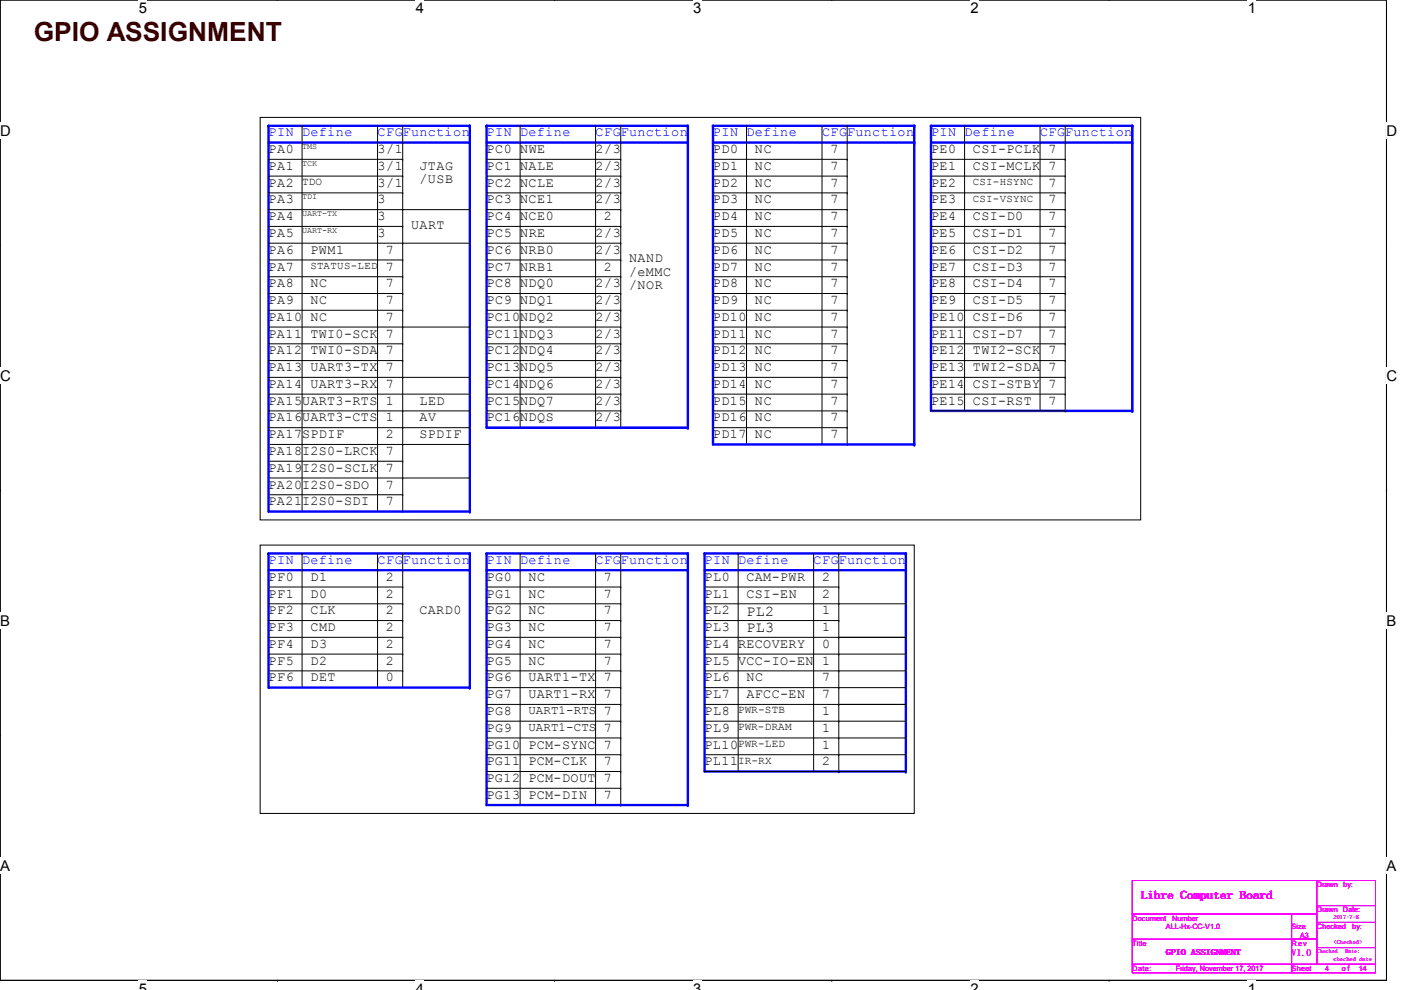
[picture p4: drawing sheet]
<svg xmlns="http://www.w3.org/2000/svg" width="297mm" height="210mm" viewBox="0 0 297 210" stroke-linecap="round" stroke-linejoin="round" font-family="sans-serif">
<path d="M0 0h294v207.9h-294z" fill="none" stroke="#000" stroke-width=".21"/>
<g fill="#fff">
<path d="M29.4 0h1.8v3.5h-1.8z"/>
<path d="M29.4 207.9h1.8v2h-1.8z"/>
</g>
<path d="M58.8 0h.1M58.8 207.9h.1" fill="none" stroke="#000" stroke-width=".21"/>
<g fill="#fff">
<path d="M88.2 0h1.7v3.5h-1.7z"/>
<path d="M88.2 207.9h1.7v2h-1.7z"/>
</g>
<path d="M117.6 0h.1M117.6 207.9h.1" fill="none" stroke="#000" stroke-width=".21"/>
<g fill="#fff">
<path d="M147 0h1.7v3.5h-1.7z"/>
<path d="M147 207.9h1.7v2h-1.7z"/>
</g>
<path d="M176.4 0h.1M176.4 207.9h.1" fill="none" stroke="#000" stroke-width=".21"/>
<g fill="#fff">
<path d="M205.7 0h1.8v3.5h-1.8z"/>
<path d="M205.7 207.9h1.8v2h-1.8z"/>
</g>
<path d="M235.2 0h.1M235.2 207.9h.1" fill="none" stroke="#000" stroke-width=".21"/>
<g fill="#fff">
<path d="M264.5 0h1.8v3.5h-1.8z"/>
<path d="M264.5 207.9h1.8v2h-1.8z"/>
<path d="M0 26h2.3v3.4h-2.3z"/>
<path d="M294 26h2.2v3.4h-2.2z"/>
<path d="M0 77.9h2.3v3.5h-2.3z"/>
<path d="M294 77.9h2.2v3.5h-2.2z"/>
</g>
<path d="M0 51.9h.1M294 51.9h.1" fill="none" stroke="#000" stroke-width=".21"/>
<g fill="#fff">
<path d="M0 129.9h2.1v3.4h-2.1z"/>
<path d="M294 129.9h2v3.4h-2z"/>
</g>
<path d="M0 103.9h.1M294 103.9h.1" fill="none" stroke="#000" stroke-width=".21"/>
<g fill="#fff">
<path d="M0 181.8h2.1v3.5h-2.1z"/>
<path d="M294 181.8h2v3.5h-2z"/>
</g>
<g fill="none" stroke="#000" stroke-width=".21">
<path d="M56.9 97.8h28.5M56.9 94.2h28.5M85.4 97.8h.1M85.4 94.2h.1M56.9 101.3h28.5M56.9 104.9h28.5M85.4 101.3h.1M85.4 104.9h.1M0 155.9h.1M56.9 142.2h28.5M85.4 142.2h.1M149.4 156.5h28.4"/>
<path d="M177.8 156.5h.1M294 155.9h.1M149.4 160h28.4M149.4 163.6h28.4M177.8 160h.1M177.8 163.6h.1"/>
</g>
<path d="M197.4 26.7h42.7" fill="none" stroke="#00f" stroke-width=".51"/>
<circle cx="240.1" cy="26.7" r=".25" fill="#00f"/>
<path d="M197.4 26.7v60.4" fill="none" stroke="#00f" stroke-width=".51"/>
<circle cx="197.4" cy="26.7" r=".25" fill="#00f"/>
<path d="M197.4 30.2h42.7" fill="none" stroke="#00f" stroke-width=".51"/>
<circle cx="240.1" cy="30.2" r=".25" fill="#00f"/>
<path d="M240.1 26.7v60.4" fill="none" stroke="#00f" stroke-width=".51"/>
<circle cx="240.1" cy="26.7" r=".25" fill="#00f"/>
<g fill="none" stroke="#000" stroke-width=".21">
<path d="M197.4 33.8h28.4M197.4 37.3h28.4M204.5 26.7h.1M204.5 26.7v60.4M220.5 26.7h.1M220.5 26.7v60.4M225.8 26.7h.1M225.8 33.8h.1M225.8 37.3h.1M225.8 26.7v60.4M197.4 40.9h28.4M197.4 44.4h28.4"/>
<path d="M197.4 48h28.4M197.4 51.6h28.4M197.4 55.1h28.4M197.4 58.7h28.4M225.8 40.9h.1M225.8 44.4h.1M225.8 48h.1M225.8 51.6h.1M225.8 55.1h.1M225.8 58.7h.1M197.4 62.2h28.4M197.4 65.8h28.4"/>
<path d="M197.4 69.3h28.4M197.4 72.9h28.4M197.4 76.5h28.4M225.8 62.2h.1M225.8 65.8h.1M225.8 69.3h.1M225.8 72.9h.1M225.8 76.5h.1M197.4 80h28.4M197.4 83.6h28.4M197.4 87.1h28.4M225.8 80h.1"/>
<path d="M225.8 83.6h.1M225.8 87.1h.1"/>
</g>
<path d="M197.4 87.1h42.7" fill="none" stroke="#00f" stroke-width=".51"/>
<circle cx="240.1" cy="87.1" r=".25" fill="#00f"/>
<path d="M56.9 117.3h42.7" fill="none" stroke="#00f" stroke-width=".51"/>
<circle cx="99.6" cy="117.3" r=".25" fill="#00f"/>
<path d="M56.9 117.3v28.5" fill="none" stroke="#00f" stroke-width=".51"/>
<circle cx="56.9" cy="117.3" r=".25" fill="#00f"/>
<path d="M56.9 120.9h42.7" fill="none" stroke="#00f" stroke-width=".51"/>
<circle cx="99.6" cy="120.9" r=".25" fill="#00f"/>
<path d="M99.6 117.3v28.5" fill="none" stroke="#00f" stroke-width=".51"/>
<circle cx="99.6" cy="117.3" r=".25" fill="#00f"/>
<g fill="none" stroke="#000" stroke-width=".21">
<path d="M64 117.3h.1M64 117.3v28.5M80 117.3h.1M80 117.3v28.5M85.4 117.3h.1M85.4 117.3v28.5M56.9 124.5h28.5M56.9 128h28.5M56.9 131.6h28.5M56.9 135.1h28.5M56.9 138.7h28.5M85.4 124.5h.1"/>
<path d="M85.4 128h.1M85.4 131.6h.1M85.4 135.1h.1M85.4 138.7h.1"/>
</g>
<path d="M56.9 145.8h42.7" fill="none" stroke="#00f" stroke-width=".51"/>
<circle cx="99.6" cy="145.8" r=".25" fill="#00f"/>
<path d="M103.2 117.3h42.6" fill="none" stroke="#00f" stroke-width=".51"/>
<circle cx="145.8" cy="117.3" r=".25" fill="#00f"/>
<path d="M103.2 117.3v53.4" fill="none" stroke="#00f" stroke-width=".51"/>
<circle cx="103.2" cy="117.3" r=".25" fill="#00f"/>
<path d="M103.2 120.9h42.6" fill="none" stroke="#00f" stroke-width=".51"/>
<circle cx="145.8" cy="120.9" r=".25" fill="#00f"/>
<path d="M145.8 117.3v53.4" fill="none" stroke="#00f" stroke-width=".51"/>
<circle cx="145.8" cy="117.3" r=".25" fill="#00f"/>
<g fill="none" stroke="#000" stroke-width=".21">
<path d="M110.3 117.3h.1M110.3 117.3v53.4M126.3 117.3h.1M126.3 117.3v53.4M131.6 117.3h.1M131.6 117.3v53.4M103.2 124.5h28.4M103.2 128h28.4M103.2 131.6h28.4M103.2 135.1h28.4M103.2 138.7h28.4M131.6 124.5h.1"/>
<path d="M131.6 128h.1M131.6 131.6h.1M131.6 135.1h.1M131.6 138.7h.1M103.2 142.2h28.4M103.2 145.8h28.4M103.2 149.4h28.4M103.2 152.9h28.4M103.2 156.5h28.4M131.6 142.2h.1M131.6 145.8h.1M131.6 149.4h.1"/>
<path d="M131.6 152.9h.1M131.6 156.5h.1M103.2 160h28.4M103.2 163.6h28.4M103.2 167.1h28.4M103.2 170.7h28.4M131.6 160h.1M131.6 163.6h.1M131.6 167.1h.1M131.6 170.7h.1"/>
</g>
<path d="M103.2 170.7h42.6" fill="none" stroke="#00f" stroke-width=".51"/>
<circle cx="145.8" cy="170.7" r=".25" fill="#00f"/>
<path d="M149.4 117.3h42.7" fill="none" stroke="#00f" stroke-width=".51"/>
<circle cx="192.1" cy="117.3" r=".25" fill="#00f"/>
<path d="M149.4 117.3v46.3" fill="none" stroke="#00f" stroke-width=".51"/>
<circle cx="149.4" cy="117.3" r=".25" fill="#00f"/>
<path d="M149.4 120.9h42.7" fill="none" stroke="#00f" stroke-width=".51"/>
<circle cx="192.1" cy="120.9" r=".25" fill="#00f"/>
<path d="M192.1 117.3v46.3" fill="none" stroke="#00f" stroke-width=".51"/>
<circle cx="192.1" cy="117.3" r=".25" fill="#00f"/>
<g fill="none" stroke="#000" stroke-width=".21">
<path d="M156.5 117.3h.1M156.5 117.3v46.3M172.5 117.3h.1M172.5 117.3v46.3M177.8 117.3h.1M177.8 117.3v46.3M149.4 124.5h28.4M149.4 128h28.4M149.4 131.6h28.4M149.4 135.1h28.4M149.4 138.7h28.4M177.8 124.5h.1"/>
<path d="M177.8 128h.1M177.8 131.6h.1M177.8 135.1h.1M177.8 138.7h.1M149.4 142.2h28.4M149.4 145.8h28.4M177.8 142.2h.1M177.8 145.8h.1"/>
</g>
<path d="M149.4 163.6h42.7" fill="none" stroke="#00f" stroke-width=".51"/>
<circle cx="192.1" cy="163.6" r=".25" fill="#00f"/>
<path d="M149.4 149.4h28.4M177.8 149.4h.1" fill="none" stroke="#000" stroke-width=".21"/>
<path d="M56.9 26.7h42.7" fill="none" stroke="#00f" stroke-width=".51"/>
<circle cx="99.6" cy="26.7" r=".25" fill="#00f"/>
<path d="M56.9 26.7v81.8" fill="none" stroke="#00f" stroke-width=".51"/>
<circle cx="56.9" cy="26.7" r=".25" fill="#00f"/>
<path d="M56.9 30.2h42.7" fill="none" stroke="#00f" stroke-width=".51"/>
<circle cx="99.6" cy="30.2" r=".25" fill="#00f"/>
<path d="M99.6 26.7v81.8" fill="none" stroke="#00f" stroke-width=".51"/>
<circle cx="99.6" cy="26.7" r=".25" fill="#00f"/>
<g fill="none" stroke="#000" stroke-width=".21">
<path d="M56.9 33.8h28.5M56.9 37.3h28.5M64 26.7h.1M64 26.7v81.8M80 26.7h.1M80 26.7v81.8M85.4 26.7h.1M85.4 33.8h.1M85.4 37.3h.1M85.4 26.7v81.8M56.9 40.9h28.5M56.9 44.4h28.5"/>
<path d="M56.9 48h28.5M56.9 51.6h28.5M56.9 55.1h28.5M56.9 58.7h28.5M85.4 40.9h.1M85.4 44.4h.1M85.4 48h.1M85.4 51.6h.1M85.4 55.1h.1M85.4 58.7h.1M56.9 62.2h28.5M56.9 65.8h28.5"/>
<path d="M56.9 69.3h28.5M56.9 72.9h28.5M56.9 76.5h28.5M85.4 62.2h.1M85.4 65.8h.1M85.4 69.3h.1M85.4 72.9h.1M85.4 76.5h.1M56.9 80h28.5M56.9 87.1h28.5M56.9 90.7h28.5M85.4 80h.1"/>
<path d="M85.4 87.1h.1M85.4 90.7h.1M56.9 108.5h28.5M85.4 108.5h.1"/>
</g>
<path d="M56.9 108.5h42.7" fill="none" stroke="#00f" stroke-width=".51"/>
<circle cx="99.6" cy="108.5" r=".25" fill="#00f"/>
<g fill="none" stroke="#000" stroke-width=".21">
<path d="M85.4 51.6h14.2M85.4 44.4h14.2M99.6 51.6h.1M99.6 44.4h.1M85.4 69.3h14.2M99.6 69.3h.1M56.9 83.6h42.7M85.4 87.1h14.2M85.4 80h14.2M85.4 94.2h14.2M85.4 90.7h14.2M99.6 87.1h.1"/>
<path d="M99.6 80h.1M99.6 83.6h.1M99.6 94.2h.1M99.6 90.7h.1M197.4 87.1h28.4M225.8 87.1h.1M85.4 101.3h14.2M99.6 101.3h.1M149.4 152.9h42.7M177.8 152.9h.1M177.8 149.4h14.3M177.8 156.5h14.3"/>
<path d="M192.1 149.4h.1M192.1 152.9h.1M192.1 156.5h.1M149.4 163.6h42.7M177.8 163.6h.1M177.8 160h14.3M192.1 160h.1M192.1 163.6h.1"/>
</g>
<path d="M103.2 26.7h42.6" fill="none" stroke="#00f" stroke-width=".51"/>
<circle cx="145.8" cy="26.7" r=".25" fill="#00f"/>
<path d="M103.2 26.7v64" fill="none" stroke="#00f" stroke-width=".51"/>
<circle cx="103.2" cy="26.7" r=".25" fill="#00f"/>
<path d="M103.2 30.2h42.6" fill="none" stroke="#00f" stroke-width=".51"/>
<circle cx="145.8" cy="30.2" r=".25" fill="#00f"/>
<path d="M145.8 26.7v64" fill="none" stroke="#00f" stroke-width=".51"/>
<circle cx="145.8" cy="26.7" r=".25" fill="#00f"/>
<g fill="none" stroke="#000" stroke-width=".21">
<path d="M103.2 33.8h28.4M103.2 37.3h28.4M110.3 26.7h.1M110.3 26.7v64M126.3 26.7h.1M126.3 26.7v64M131.6 26.7h.1M131.6 33.8h.1M131.6 37.3h.1M131.6 26.7v64M103.2 40.9h28.4M103.2 44.4h28.4"/>
<path d="M103.2 48h28.4M103.2 51.6h28.4M103.2 55.1h28.4M103.2 58.7h28.4M131.6 40.9h.1M131.6 44.4h.1M131.6 48h.1M131.6 51.6h.1M131.6 55.1h.1M131.6 58.7h.1M103.2 62.2h28.4M103.2 65.8h28.4"/>
<path d="M103.2 69.3h28.4M103.2 72.9h28.4M103.2 76.5h28.4M131.6 62.2h.1M131.6 65.8h.1M131.6 69.3h.1M131.6 72.9h.1M131.6 76.5h.1M103.2 80h28.4M103.2 83.6h28.4M103.2 87.1h28.4M103.2 90.7h28.4"/>
<path d="M131.6 80h.1M131.6 83.6h.1M131.6 87.1h.1M131.6 90.7h.1"/>
</g>
<path d="M103.2 90.7h42.6" fill="none" stroke="#00f" stroke-width=".51"/>
<circle cx="145.8" cy="90.7" r=".25" fill="#00f"/>
<path d="M151.2 26.7h42.6" fill="none" stroke="#00f" stroke-width=".51"/>
<circle cx="193.8" cy="26.7" r=".25" fill="#00f"/>
<path d="M151.2 26.7v67.5" fill="none" stroke="#00f" stroke-width=".51"/>
<circle cx="151.2" cy="26.7" r=".25" fill="#00f"/>
<path d="M151.2 30.2h42.6" fill="none" stroke="#00f" stroke-width=".51"/>
<circle cx="193.8" cy="30.2" r=".25" fill="#00f"/>
<path d="M193.8 26.7v67.5" fill="none" stroke="#00f" stroke-width=".51"/>
<circle cx="193.8" cy="26.7" r=".25" fill="#00f"/>
<g fill="none" stroke="#000" stroke-width=".21">
<path d="M151.2 33.8h28.4M151.2 37.3h28.4M158.3 26.7h.1M158.3 26.7v67.5M174.3 26.7h.1M174.3 26.7v67.5M179.6 26.7h.1M179.6 33.8h.1M179.6 37.3h.1M179.6 26.7v67.5M151.2 40.9h28.4M151.2 44.4h28.4"/>
<path d="M151.2 48h28.4M151.2 51.6h28.4M151.2 55.1h28.4M151.2 58.7h28.4M179.6 40.9h.1M179.6 44.4h.1M179.6 48h.1M179.6 51.6h.1M179.6 55.1h.1M179.6 58.7h.1M151.2 62.2h28.4M151.2 65.8h28.4"/>
<path d="M151.2 69.3h28.4M151.2 72.9h28.4M151.2 76.5h28.4M179.6 62.2h.1M179.6 65.8h.1M179.6 69.3h.1M179.6 72.9h.1M179.6 76.5h.1M151.2 80h28.4M151.2 83.6h28.4M151.2 87.1h28.4M151.2 90.7h28.4"/>
<path d="M151.2 94.2h28.4M179.6 80h.1M179.6 83.6h.1M179.6 87.1h.1M179.6 90.7h.1M179.6 94.2h.1"/>
</g>
<path d="M151.2 94.2h42.6" fill="none" stroke="#00f" stroke-width=".51"/>
<circle cx="193.8" cy="94.2" r=".25" fill="#00f"/>
<g fill="none" stroke="#000" stroke-width=".21">
<path d="M55.2 24.9h186.6v85.3h-186.6zM55.2 115.6h138.6v56.9h-138.6zM177.8 135.1h14.3M177.8 128h14.3M177.8 138.7h14.3M192.1 135.1h.1M192.1 128h.1M192.1 138.7h.1M177.8 142.2h14.3M177.8 145.8h14.3M177.8 149.4h14.3M192.1 142.2h.1"/>
<path d="M192.1 145.8h.1M192.1 149.4h.1"/>
</g>
<g fill="none" stroke="#f0f" stroke-width=".21">
<path d="M240.1 199.1h39.1v5.4h-39.1zM240.1 193.8h39.1v5.3h-39.1zM240.1 186.7h39.1v7.1h-39.1zM273.9 193.8h5.3v5.3h-5.3zM273.9 199.1h5.3v5.4h-5.3zM279.2 186.7h12.4v8.9h-12.4zM279.2 195.6h12.4v8.9h-12.4zM279.2 192h12.4M291.6 192h.1M240.1 204.5h33.8v1.7h-33.8zM273.9 204.5h17.7v1.7h-17.7zM279.2 200.9h12.4"/>
<path d="M291.6 200.9h.1"/>
</g>
<text font-size="5.6" fill="#400000" x="7.2" y="8.7">GPIO ASSIGNMENT</text>
<g font-size="3.2">
<text x="158.3" y="130.5">PL2</text>
<text x="158.3" y="134.1">PL3</text>
</g>
<g font-size="3.1">
<text x="29.4" y="2.8">5</text>
<text x="88.2" y="2.8">4</text>
<text x="147" y="2.8">3</text>
<text x="205.7" y="2.8">2</text>
<text x="264.5" y="2.8">1</text>
<text x="0" y="28.7">D</text>
<text x="294" y="28.7">D</text>
<text x="0" y="80.7">C</text>
<text x="294" y="80.7">C</text>
<text x="0" y="132.7">B</text>
<text x="294" y="132.7">B</text>
<text x="0" y="184.6">A</text>
<text x="294" y="184.6">A</text>
<text x="29.4" y="210.7">5</text>
<text x="88.2" y="210.7">4</text>
<text x="147" y="210.7">3</text>
<text x="205.7" y="210.7">2</text>
<text x="264.5" y="210.7">1</text>
</g>
<g font-size="2.8" fill="#00f">
<text x="56.9" y="28.9">PIN Define</text>
<text x="80" y="28.9">CFGFunction</text>
<text x="103.2" y="28.9">PIN Define</text>
<text x="126.3" y="28.9">CFGFunction</text>
<text x="151.2" y="28.9">PIN Define</text>
<text x="174.3" y="28.9">CFGFunction</text>
<text x="197.4" y="28.9">PIN Define</text>
<text x="220.5" y="28.9">CFGFunction</text>
<text x="56.9" y="119.6">PIN Define</text>
<text x="80" y="119.6">CFGFunction</text>
<text x="103.2" y="119.6">PIN Define</text>
<text x="126.3" y="119.6">CFGFunction</text>
<text x="149.4" y="119.6">PIN Define</text>
<text x="172.5" y="119.6">CFGFunction</text>
</g>
<g font-size="2.8">
<text x="56.9" y="32.5">PA0</text>
<text x="80" y="32.5">3/1</text>
<text x="103.2" y="32.5">PC0</text>
<text x="110.3" y="32.5">NWE</text>
<text x="126.3" y="32.5">2/3</text>
<text x="151.2" y="32.5">PD0</text>
<text x="160.1" y="32.5">NC</text>
<text x="176.1" y="32.5">7</text>
<text x="197.4" y="32.5">PE0</text>
<text x="206.3" y="32.5">CSI-PCLK</text>
<text x="222.3" y="32.5">7</text>
<text x="56.9" y="36">PA1</text>
<text x="56.9" y="39.6">PA2</text>
<text x="80" y="36">3/1</text>
<text x="80" y="39.6">3/1</text>
<text x="88.9" y="36">JTAG</text>
<text x="88.9" y="38.9">/USB</text>
<text x="103.2" y="36">PC1</text>
<text x="103.2" y="39.6">PC2</text>
<text x="110.3" y="36">NALE</text>
<text x="110.3" y="39.6">NCLE</text>
<text x="126.3" y="36">2/3</text>
<text x="126.3" y="39.6">2/3</text>
<text x="151.2" y="36">PD1</text>
<text x="151.2" y="39.6">PD2</text>
<text x="160.1" y="36">NC</text>
<text x="160.1" y="39.6">NC</text>
<text x="176.1" y="36">7</text>
<text x="176.1" y="39.6">7</text>
<text x="197.4" y="36">PE1</text>
<text x="197.4" y="39.6">PE2</text>
<text x="206.3" y="36">CSI-MCLK</text>
<text x="222.3" y="36">7</text>
<text x="222.3" y="39.6">7</text>
<text x="56.9" y="43.1">PA3</text>
<text x="56.9" y="46.7">PA4</text>
<text x="80" y="43.1">3</text>
<text x="80" y="46.7">3</text>
<text x="103.2" y="43.1">PC3</text>
<text x="103.2" y="46.7">PC4</text>
<text x="110.3" y="43.1">NCE1</text>
<text x="110.3" y="46.7">NCE0</text>
<text x="126.3" y="43.1">2/3</text>
<text x="128.1" y="46.7">2</text>
<text x="151.2" y="43.1">PD3</text>
<text x="151.2" y="46.7">PD4</text>
<text x="160.1" y="43.1">NC</text>
<text x="160.1" y="46.7">NC</text>
<text x="176.1" y="43.1">7</text>
<text x="176.1" y="46.7">7</text>
<text x="197.4" y="43.1">PE3</text>
<text x="197.4" y="46.7">PE4</text>
<text x="206.3" y="46.7">CSI-D0</text>
<text x="222.3" y="43.1">7</text>
<text x="222.3" y="46.7">7</text>
<text x="56.9" y="50.2">PA5</text>
<text x="56.9" y="53.8">PA6</text>
<text x="65.8" y="53.8">PWM1</text>
<text x="80" y="50.2">3</text>
<text x="81.8" y="53.8">7</text>
<text x="87.2" y="48.5">UART</text>
<text x="103.2" y="50.2">PC5</text>
<text x="103.2" y="53.8">PC6</text>
<text x="110.3" y="50.2">NRE</text>
<text x="110.3" y="53.8">NRB0</text>
<text x="126.3" y="50.2">2/3</text>
<text x="126.3" y="53.8">2/3</text>
<text x="151.2" y="50.2">PD5</text>
<text x="151.2" y="53.8">PD6</text>
<text x="160.1" y="53.8">NC</text>
<text x="160.1" y="50.2">NC</text>
<text x="176.1" y="53.8">7</text>
<text x="176.1" y="50.2">7</text>
<text x="197.4" y="50.2">PE5</text>
<text x="197.4" y="53.8">PE6</text>
<text x="206.3" y="50.2">CSI-D1</text>
<text x="206.3" y="53.8">CSI-D2</text>
<text x="222.3" y="50.2">7</text>
<text x="222.3" y="53.8">7</text>
<text x="56.9" y="57.4">PA7</text>
<text x="81.8" y="57.4">7</text>
<text x="103.2" y="57.4">PC7</text>
<text x="110.3" y="57.4">NRB1</text>
<text x="128.1" y="57.4">2</text>
<text x="133.4" y="55.6">NAND</text>
<text x="133.4" y="58.4">/eMMC</text>
<text x="151.2" y="57.4">PD7</text>
<text x="160.1" y="57.4">NC</text>
<text x="176.1" y="57.4">7</text>
<text x="197.4" y="57.4">PE7</text>
<text x="206.3" y="57.4">CSI-D3</text>
<text x="222.3" y="57.4">7</text>
<text x="56.9" y="60.9">PA8</text>
<text x="56.9" y="64.5">PA9</text>
<text x="65.8" y="60.9">NC</text>
<text x="65.8" y="64.5">NC</text>
<text x="81.8" y="60.9">7</text>
<text x="81.8" y="64.5">7</text>
<text x="103.2" y="60.9">PC8</text>
<text x="103.2" y="64.5">PC9</text>
<text x="110.3" y="60.9">NDQ0</text>
<text x="110.3" y="64.5">NDQ1</text>
<text x="126.3" y="64.5">2/3</text>
<text x="126.3" y="60.9">2/3</text>
<text x="133.4" y="61.3">/NOR</text>
<text x="151.2" y="60.9">PD8</text>
<text x="151.2" y="64.5">PD9</text>
<text x="160.1" y="64.5">NC</text>
<text x="160.1" y="60.9">NC</text>
<text x="176.1" y="64.5">7</text>
<text x="176.1" y="60.9">7</text>
<text x="197.4" y="60.9">PE8</text>
<text x="197.4" y="64.5">PE9</text>
<text x="206.3" y="60.9">CSI-D4</text>
<text x="206.3" y="64.5">CSI-D5</text>
<text x="222.3" y="60.9">7</text>
<text x="222.3" y="64.5">7</text>
<text x="56.9" y="68">PA10</text>
<text x="56.9" y="71.6">PA11</text>
<text x="65.8" y="68">NC</text>
<text x="65.8" y="71.6">TWI0-SCK</text>
<text x="81.8" y="68">7</text>
<text x="81.8" y="71.6">7</text>
<text x="103.2" y="68">PC10</text>
<text x="103.2" y="71.6">PC11</text>
<text x="110.3" y="68">NDQ2</text>
<text x="110.3" y="71.6">NDQ3</text>
<text x="126.3" y="71.6">2/3</text>
<text x="126.3" y="68">2/3</text>
<text x="151.2" y="68">PD10</text>
<text x="151.2" y="71.6">PD11</text>
<text x="160.1" y="68">NC</text>
<text x="160.1" y="71.6">NC</text>
<text x="176.1" y="71.6">7</text>
<text x="176.1" y="68">7</text>
<text x="197.4" y="68">PE10</text>
<text x="197.4" y="71.6">PE11</text>
<text x="206.3" y="68">CSI-D6</text>
<text x="206.3" y="71.6">CSI-D7</text>
<text x="222.3" y="68">7</text>
<text x="222.3" y="71.6">7</text>
<text x="56.9" y="75.1">PA12</text>
<text x="65.8" y="75.1">TWI0-SDA</text>
<text x="81.8" y="75.1">7</text>
<text x="103.2" y="75.1">PC12</text>
<text x="110.3" y="75.1">NDQ4</text>
<text x="126.3" y="75.1">2/3</text>
<text x="151.2" y="75.1">PD12</text>
<text x="160.1" y="75.1">NC</text>
<text x="176.1" y="75.1">7</text>
<text x="197.4" y="75.1">PE12</text>
<text x="206.3" y="75.1">TWI2-SCK</text>
<text x="222.3" y="75.1">7</text>
<text x="56.9" y="78.7">PA13</text>
<text x="56.9" y="82.3">PA14</text>
<text x="65.8" y="78.7">UART3-TX</text>
<text x="65.8" y="82.3">UART3-RX</text>
<text x="81.8" y="82.3">7</text>
<text x="81.8" y="78.7">7</text>
<text x="103.2" y="78.7">PC13</text>
<text x="103.2" y="82.3">PC14</text>
<text x="110.3" y="78.7">NDQ5</text>
<text x="110.3" y="82.3">NDQ6</text>
<text x="126.3" y="78.7">2/3</text>
<text x="126.3" y="82.3">2/3</text>
<text x="151.2" y="78.7">PD13</text>
<text x="151.2" y="82.3">PD14</text>
<text x="160.1" y="82.3">NC</text>
<text x="160.1" y="78.7">NC</text>
<text x="176.1" y="82.3">7</text>
<text x="176.1" y="78.7">7</text>
<text x="197.4" y="78.7">PE13</text>
<text x="197.4" y="82.3">PE14</text>
<text x="206.3" y="78.7">TWI2-SDA</text>
<text x="206.3" y="82.3">CSI-STBY</text>
<text x="222.3" y="78.7">7</text>
<text x="222.3" y="82.3">7</text>
<text x="56.9" y="85.8">PA15</text>
<text x="56.9" y="89.4">PA16</text>
<text x="64" y="89.4">UART3-CTS 1</text>
<text x="64" y="85.8">UART3-RTS</text>
<text x="81.8" y="85.8">1</text>
<text x="88.9" y="89.4">AV</text>
<text x="88.9" y="85.8">LED</text>
<text x="103.2" y="85.8">PC15</text>
<text x="103.2" y="89.4">PC16</text>
<text x="110.3" y="89.4">NDQS</text>
<text x="110.3" y="85.8">NDQ7</text>
<text x="126.3" y="85.8">2/3</text>
<text x="126.3" y="89.4">2/3</text>
<text x="151.2" y="85.8">PD15</text>
<text x="151.2" y="89.4">PD16</text>
<text x="160.1" y="85.8">NC</text>
<text x="160.1" y="89.4">NC</text>
<text x="176.1" y="89.4">7</text>
<text x="176.1" y="85.8">7</text>
<text x="197.4" y="85.8">PE15</text>
<text x="206.3" y="85.8">CSI-RST</text>
<text x="222.3" y="85.8">7</text>
<text x="56.9" y="92.9">PA17</text>
<text x="64" y="92.9">SPDIF</text>
<text x="81.8" y="92.9">2</text>
<text x="88.9" y="92.9">SPDIF</text>
<text x="151.2" y="92.9">PD17</text>
<text x="160.1" y="92.9">NC</text>
<text x="176.1" y="92.9">7</text>
<text x="56.9" y="96.5">PA18</text>
<text x="56.9" y="100">PA19</text>
<text x="64" y="96.5">I2S0-LRCK</text>
<text x="64" y="100">I2S0-SCLK</text>
<text x="81.8" y="96.5">7</text>
<text x="81.8" y="100">7</text>
<text x="56.9" y="103.6">PA20</text>
<text x="56.9" y="107.1">PA21</text>
<text x="64" y="103.6">I2S0-SDO</text>
<text x="64" y="107.1">I2S0-SDI</text>
<text x="81.8" y="103.6">7</text>
<text x="81.8" y="107.1">7</text>
<text x="56.9" y="123.1">PF0</text>
<text x="65.8" y="123.1">D1</text>
<text x="81.8" y="123.1">2</text>
<text x="103.2" y="123.1">PG0</text>
<text x="112.1" y="123.1">NC</text>
<text x="128.1" y="123.1">7</text>
<text x="149.4" y="123.1">PL0</text>
<text x="158.3" y="123.1">CAM-PWR</text>
<text x="174.3" y="123.1">2</text>
<text x="56.9" y="126.7">PF1</text>
<text x="56.9" y="130.3">PF2</text>
<text x="65.8" y="126.7">D0</text>
<text x="65.8" y="130.3">CLK</text>
<text x="81.8" y="126.7">2</text>
<text x="81.8" y="130.3">2</text>
<text x="88.9" y="130.3">CARD0</text>
<text x="103.2" y="126.7">PG1</text>
<text x="103.2" y="130.3">PG2</text>
<text x="112.1" y="126.7">NC</text>
<text x="112.1" y="130.3">NC</text>
<text x="128.1" y="126.7">7</text>
<text x="128.1" y="130.3">7</text>
<text x="149.4" y="126.7">PL1</text>
<text x="149.4" y="130.3">PL2</text>
<text x="158.3" y="126.7">CSI-EN</text>
<text x="174.3" y="126.7">2</text>
<text x="174.3" y="130.3">1</text>
<text x="56.9" y="133.8">PF3</text>
<text x="56.9" y="137.4">PF4</text>
<text x="65.8" y="137.4">D3</text>
<text x="65.8" y="133.8">CMD</text>
<text x="81.8" y="133.8">2</text>
<text x="81.8" y="137.4">2</text>
<text x="103.2" y="133.8">PG3</text>
<text x="103.2" y="137.4">PG4</text>
<text x="112.1" y="133.8">NC</text>
<text x="112.1" y="137.4">NC</text>
<text x="128.1" y="133.8">7</text>
<text x="128.1" y="137.4">7</text>
<text x="149.4" y="133.8">PL3</text>
<text x="149.4" y="137.4">PL4</text>
<text x="156.5" y="137.4">RECOVERY</text>
<text x="174.3" y="137.4">0</text>
<text x="174.3" y="133.8">1</text>
<text x="56.9" y="140.9">PF5</text>
<text x="65.8" y="140.9">D2</text>
<text x="81.8" y="140.9">2</text>
<text x="103.2" y="140.9">PG5</text>
<text x="112.1" y="140.9">NC</text>
<text x="128.1" y="140.9">7</text>
<text x="149.4" y="140.9">PL5</text>
<text x="156.5" y="140.9">VCC-IO-EN</text>
<text x="174.3" y="140.9">1</text>
<text x="56.9" y="144.5">PF6</text>
<text x="65.8" y="144.5">DET</text>
<text x="81.8" y="144.5">0</text>
<text x="103.2" y="144.5">PG6</text>
<text x="103.2" y="148">PG7</text>
<text x="112.1" y="144.5">UART1-TX</text>
<text x="112.1" y="148">UART1-RX</text>
<text x="128.1" y="144.5">7</text>
<text x="128.1" y="148">7</text>
<text x="149.4" y="144.5">PL6</text>
<text x="149.4" y="148">PL7</text>
<text x="158.3" y="148">AFCC-EN</text>
<text x="158.3" y="144.5">NC</text>
<text x="174.3" y="148">7</text>
<text x="174.3" y="144.5">7</text>
<text x="103.2" y="151.6">PG8</text>
<text x="103.2" y="155.2">PG9</text>
<text x="128.1" y="151.6">7</text>
<text x="128.1" y="155.2">7</text>
<text x="149.4" y="155.2">PL9</text>
<text x="149.4" y="151.6">PL8</text>
<text x="174.3" y="151.6">1</text>
<text x="174.3" y="155.2">1</text>
<text x="103.2" y="158.7">PG10</text>
<text x="112.1" y="158.7">PCM-SYNC</text>
<text x="128.1" y="158.7">7</text>
<text x="149.4" y="158.7">PL10</text>
<text x="174.3" y="158.7">1</text>
<text x="103.2" y="162.3">PG11</text>
<text x="103.2" y="165.8">PG12</text>
<text x="112.1" y="162.3">PCM-CLK</text>
<text x="112.1" y="165.8">PCM-DOUT</text>
<text x="128.1" y="162.3">7</text>
<text x="128.1" y="165.8">7</text>
<text x="149.4" y="162.3">PL11</text>
<text x="174.3" y="162.3">2</text>
<text x="103.2" y="169.4">PG13</text>
<text x="112.1" y="169.4">PCM-DIN</text>
<text x="128.1" y="169.4">7</text>
</g>
<g font-size="2.6">
<text x="112.1" y="151.5">UART1-RTS</text>
<text x="112.1" y="155">UART1-CTS</text>
</g>
<text font-size="2.5" fill="#f0f" x="241.9" y="190.6">Libre Computer Board</text>
<g font-size="2.3">
<text x="64" y="39.2">TDO</text>
<text x="206.3" y="39.2">CSI-HSYNC</text>
<text x="206.3" y="42.8">CSI-VSYNC</text>
<text x="65.8" y="57">STATUS-LED</text>
<text x="156.5" y="154.8">PWR-DRAM</text>
<text x="156.5" y="151.3">PWR-STB</text>
<text x="156.5" y="161.9">IR-RX</text>
<text x="156.5" y="158.4">PWR-LED</text>
</g>
<text font-size="2.1" fill="#f0f" x="273.9" y="202.7">V1.0</text>
<g font-size="1.8">
<text x="64" y="31.6">TMS</text>
<text x="64" y="35.2">TCK</text>
<text x="64" y="42.3">TDI</text>
<text x="64" y="45.8">UART-TX</text>
<text x="64" y="49.4">UART-RX</text>
</g>
<text font-size="1.7" fill="#f0f" x="247.3" y="202.4">GPIO ASSIGNMENT</text>
<g font-size="1.6" fill="#f0f">
<text x="279.2" y="188.1">Drawn by:</text>
<text x="240.1" y="195.2">Document</text>
<text x="247.2" y="197">ALL-Hx-CC-V1.0</text>
<text x="248.5" y="195.2">Number</text>
<text x="273.9" y="197">Size</text>
<text x="279.2" y="197">Checked</text>
<text x="279.2" y="193.5">Drawn Date:</text>
<text x="286.7" y="197">by:</text>
<text x="240.1" y="200.6">Title</text>
<text x="273.9" y="200.6">Rev</text>
<text x="275.6" y="198.8">A3</text>
<text x="240.1" y="205.9">Date:</text>
<text x="249.3" y="205.9">Friday, November 17, 2017</text>
<text x="273.9" y="205.9">Sheet</text>
<text x="281" y="205.9">4</text>
<text x="284.5" y="205.9">o f</text>
<text x="288.1" y="205.9">14</text>
</g>
<g font-size="1.2" fill="#f0f">
<text x="282.7" y="194.9">2017-7-8</text>
<text x="279.2" y="202">Checked</text>
<text x="282.7" y="200.2">&lt;Checked&gt;</text>
<text x="282.7" y="203.8">checked date</text>
<text x="285.2" y="202">Date:</text>
</g>
</svg>
